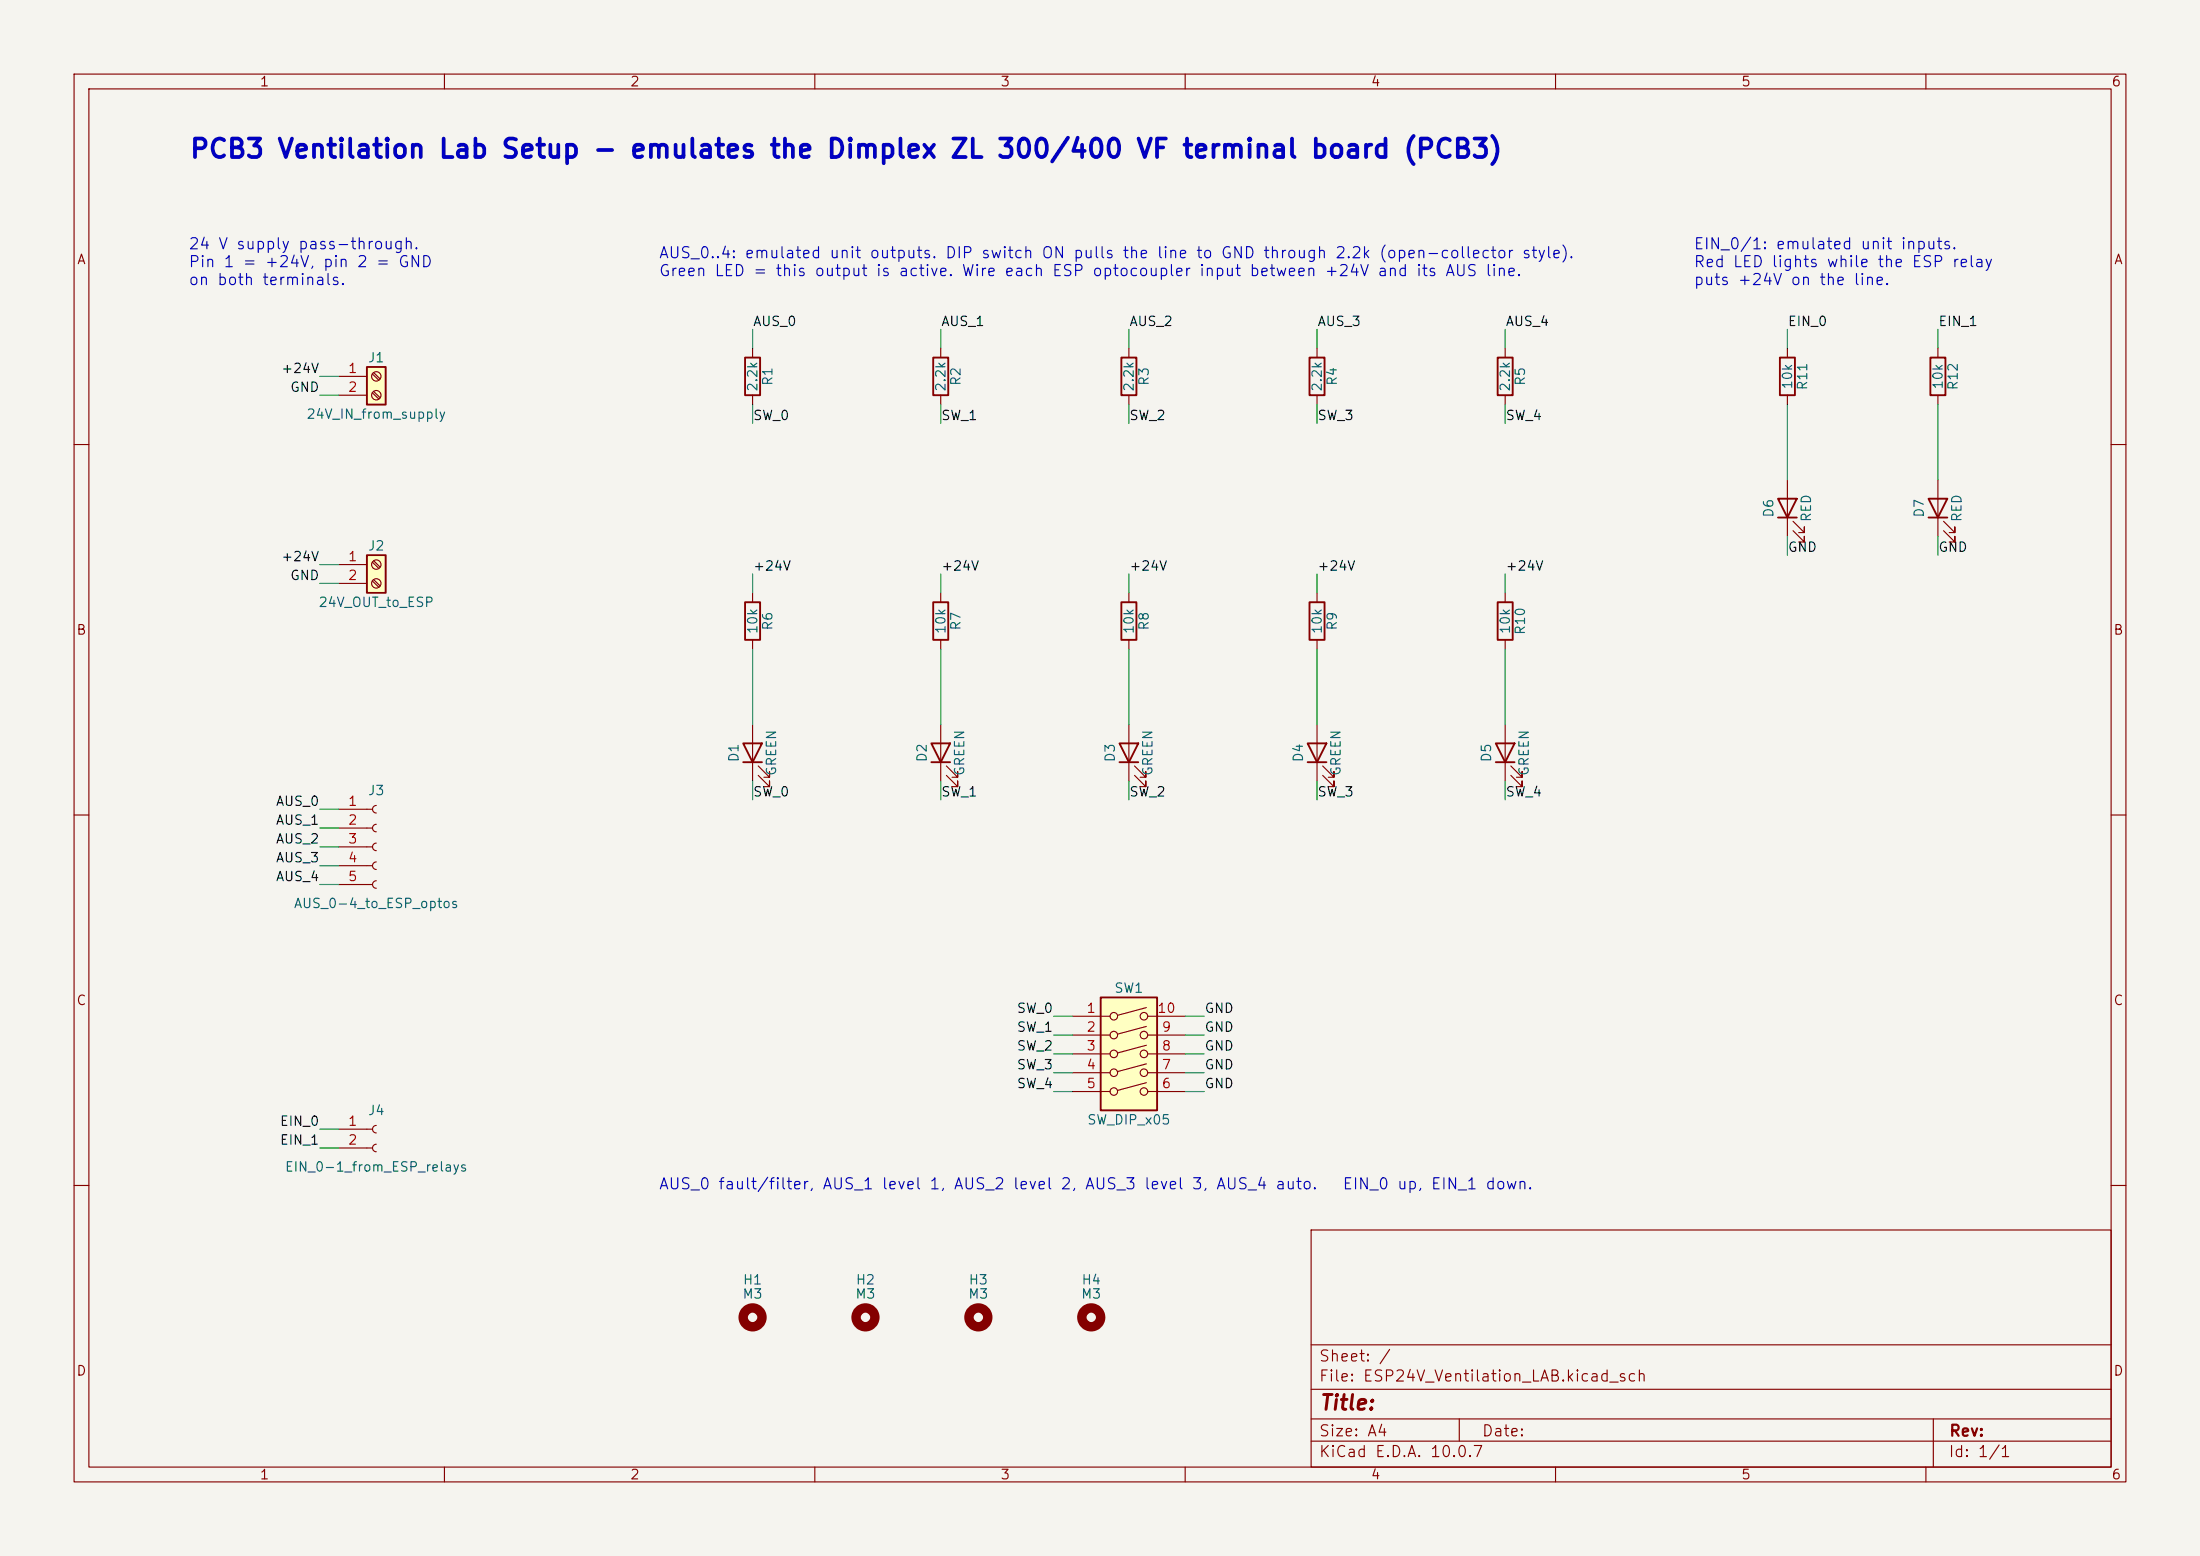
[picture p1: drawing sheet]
<svg xmlns="http://www.w3.org/2000/svg" width="297mm" height="210mm" viewBox="0 0 297 210" stroke-linecap="round" stroke-linejoin="round" font-family="sans-serif">
<path d="M0 0h297v210h-297z" fill="#f5f4ef" stroke="#f5f4ef" stroke-width=".14"/>
<g fill="none" stroke="#840000" stroke-width=".15">
<path d="M10 10h277v190h-277zM12 12h273v186h-273zM60 10v2M110 10v2M160 10v2M210 10v2M260 10v2M101.6 47v1.3M101.6 53.3v1.3M127 47v1.3M127 53.3v1.3M152.4 47v1.3"/>
<path d="M152.4 53.3v1.3M177.8 47v1.3M177.8 53.3v1.3M203.2 47v1.3M203.2 53.3v1.3M241.3 47v1.3M241.3 53.3v1.3M10 60h2M285 60h2M101.6 80v1.3M101.6 86.4v1.2M127 80v1.3"/>
<path d="M127 86.4v1.2M152.4 80v1.3M152.4 86.4v1.2M177.8 80v1.3M177.8 86.4v1.2M203.2 80v1.3M203.2 86.4v1.2M10 110h2M45.7 109.2h4.6M45.7 111.8h4.6M45.7 114.3h4.6M45.7 116.8h4.6"/>
<path d="M45.7 119.4h4.6M50.8 108.7a.51 .51 0 0 0-.5 .5 .51 .51 0 0 0 .5 .5M50.8 111.3a.51 .51 0 0 0-.5 .5 .51 .51 0 0 0 .5 .5M50.8 113.8a.51 .51 0 0 0-.5 .5 .51 .51 0 0 0 .5 .5M50.8 116.3a.51 .51 0 0 0-.5 .5 .51 .51 0 0 0 .5 .5M50.8 118.9a.51 .51 0 0 0-.5 .5 .51 .51 0 0 0 .5 .5M285 110h2M45.7 152.4h4.6M45.7 154.9h4.6M50.8 151.9a.51 .51 0 0 0-.5 .5 .51 .51 0 0 0 .5 .5M50.8 154.4a.51 .51 0 0 0-.5 .5 .51 .51 0 0 0 .5 .5M10 160h2"/>
<path d="M177 166h108v32h-108zM285 160h2M60 198v2M110 198v2M160 198v2M177 194.5h108M177 191.5h108M177 187.5h108M177 181.5h108M197 191.5v3M210 198v2M260 198v2"/>
<path d="M261 191.5v6.5"/>
</g>
<path d="M100.6 48.3h2v5h-2zM126 48.3h2v5h-2zM151.4 48.3h2v5h-2zM176.8 48.3h2v5h-2zM202.2 48.3h2v5h-2zM240.3 48.3h2v5h-2zM100.6 81.3h2v5.1h-2zM126 81.3h2v5.1h-2zM151.4 81.3h2v5.1h-2zM176.8 81.3h2v5.1h-2zM202.2 81.3h2v5.1h-2z" fill="none" stroke="#840000" stroke-width=".25"/>
<path d="M49.5 49.5h2.6v5.1h-2.6z" fill="#ffffc2"/>
<path d="M49.5 49.5h2.6v5.1h-2.6z" fill="none" stroke="#840000" stroke-width=".25"/>
<g fill="none" stroke="#840000" stroke-width=".15">
<path d="M45.7 50.8h3.8M45.7 53.3h3.8M50.3 50.5l.8 .8M50.3 53l.8 .8M50.4 50.3l.9 .8M50.4 52.8l.9 .9"/>
<circle cx="50.8" cy="53.3" r=".63"/>
<circle cx="50.8" cy="50.8" r=".63"/>
</g>
<path d="M49.5 74.9h2.6v5.1h-2.6z" fill="#ffffc2"/>
<path d="M49.5 74.9h2.6v5.1h-2.6z" fill="none" stroke="#840000" stroke-width=".25"/>
<g fill="none" stroke="#840000" stroke-width=".15">
<path d="M45.7 76.2h3.8M45.7 78.7h3.8M50.3 75.9l.8 .8M50.3 78.4l.8 .8M50.4 75.7l.9 .8M50.4 78.2l.9 .9"/>
<circle cx="50.8" cy="78.7" r=".63"/>
<circle cx="50.8" cy="76.2" r=".63"/>
</g>
<path d="M148.6 134.6h7.6v15.3h-7.6z" fill="#ffffc2"/>
<g fill="none" stroke="#840000" stroke-width=".15">
<path d="M261.6 47v1.3M261.6 53.3v1.3M241.3 64.8v7.6M242.1 71.6l1.5 1.6v-.8v.8h-.8M242.1 70.4l1.5 1.5v-.8v.8h-.8M261.6 64.8v7.6M262.4 71.6l1.5 1.6v-.8v.8h-.8M262.4 70.4l1.5 1.5v-.8v.8h-.8M101.6 97.8v7.6M127 97.8v7.6M152.4 97.8v7.6M177.8 97.8v7.6"/>
<path d="M203.2 97.8v7.6M102.4 104.6l1.5 1.6v-.8v.8h-.8M102.4 103.4l1.5 1.5v-.8v.8h-.8M127.8 104.6l1.5 1.6v-.8v.8h-.8M127.8 103.4l1.5 1.5v-.8v.8h-.8M153.2 104.6l1.5 1.6v-.8v.8h-.8M153.2 103.4l1.5 1.5v-.8v.8h-.8M178.6 104.6l1.5 1.6v-.8v.8h-.8M178.6 103.4l1.5 1.5v-.8v.8h-.8M204 104.6l1.5 1.6v-.8v.8h-.8M204 103.4l1.5 1.5v-.8v.8h-.8M144.8 137.2h5.1"/>
<path d="M144.8 139.7h5.1M154.8 136l-3.9 1M154.8 138.5l-3.9 1.1M154.9 137.2h5.1M154.9 139.7h5.1M144.8 142.2h5.1M144.8 144.8h5.1M144.8 147.3h5.1M154.8 141.1l-3.9 1M154.8 143.6l-3.9 1M154.8 146.1l-3.9 1.1M154.9 142.2h5.1"/>
<path d="M154.9 144.8h5.1M154.9 147.3h5.1"/>
<circle cx="150.4" cy="137.2" r=".51"/>
<circle cx="150.4" cy="139.7" r=".51"/>
<circle cx="154.4" cy="139.7" r=".51"/>
<circle cx="154.4" cy="137.2" r=".51"/>
<circle cx="150.4" cy="147.3" r=".51"/>
<circle cx="150.4" cy="144.8" r=".51"/>
<circle cx="150.4" cy="142.2" r=".51"/>
<circle cx="154.4" cy="147.3" r=".51"/>
<circle cx="154.4" cy="142.2" r=".51"/>
<circle cx="154.4" cy="144.8" r=".51"/>
</g>
<g fill="none" stroke="#840000" stroke-width=".25">
<path d="M260.6 48.3h2v5h-2zM240 67.3h2.6l-1.3 2.6zM240 69.9h2.6M260.3 67.3h2.6l-1.3 2.6zM260.3 69.9h2.6M100.3 100.3h2.6l-1.3 2.6zM100.3 102.9h2.6M125.7 100.3h2.6l-1.3 2.6zM125.7 102.9h2.6M151.1 100.3h2.6l-1.3 2.6zM151.1 102.9h2.6M176.5 100.3h2.6l-1.3 2.6z"/>
<path d="M176.5 102.9h2.6M201.9 100.3h2.6l-1.3 2.6zM201.9 102.9h2.6M148.6 134.6h7.6v15.3h-7.6z"/>
</g>
<g fill="none" stroke="#840000" stroke-width="1.3">
<circle cx="101.6" cy="177.8" r="1.27"/>
<circle cx="116.8" cy="177.8" r="1.27"/>
<circle cx="132.1" cy="177.8" r="1.27"/>
<circle cx="147.3" cy="177.8" r="1.27"/>
</g>
<g fill="none" stroke="#009600" stroke-width=".15">
<path d="M43.2 53.3h2.5M43.2 50.8h2.5M101.6 44.5v2.5M101.6 54.6v2.6M127 44.5v2.5M127 54.6v2.6M152.4 44.5v2.5M152.4 54.6v2.6M177.8 44.5v2.5M177.8 54.6v2.6M203.2 44.5v2.5M203.2 54.6v2.6"/>
<path d="M241.3 44.5v2.5M241.3 54.6v10.2M261.6 44.5v2.5M261.6 54.6v10.2M43.2 76.2h2.5M43.2 78.7h2.5M101.6 77.5v2.5M127 77.5v2.5M152.4 77.5v2.5M177.8 77.5v2.5M203.2 77.5v2.5M241.3 72.4v2.5"/>
<path d="M261.6 72.4v2.5M101.6 87.6v10.2M127 87.6v10.2M152.4 87.6v10.2M177.8 87.6v10.2M203.2 87.6v10.2M43.2 109.2h2.5M43.2 116.8h2.5M43.2 119.4h2.5M43.2 111.8h2.5M43.2 114.3h2.5M101.6 105.4v2.6"/>
<path d="M127 105.4v2.6M152.4 105.4v2.6M177.8 105.4v2.6M203.2 105.4v2.6M142.2 137.2h2.6M142.2 139.7h2.6M160 137.2h2.6M160 139.7h2.6M43.2 152.4h2.5M43.2 154.9h2.5M142.2 142.2h2.6M142.2 144.8h2.6"/>
<path d="M142.2 147.3h2.6M160 142.2h2.6M160 144.8h2.6M160 147.3h2.6"/>
</g>
<text font-size="2.5" fill="#0000c2" x="25.5" y="22">PCB3 Ventilation Lab Setup - emulates the Dimplex ZL 300/400 VF terminal board (PCB3)</text>
<text font-size="2" fill="#840000" x="178" y="190.8">Title:</text>
<g font-size="1.5" fill="#0000c2">
<text x="25.4" y="34">24 V supply pass-through.</text>
<text x="88.9" y="35.2">AUS_0..4: emulated unit outputs. DIP switch ON pulls the line to GND through 2.2k (open-collector style).</text>
<text x="228.6" y="34">EIN_0/1: emulated unit inputs.</text>
<text x="25.4" y="36.4">Pin 1 = +24V, pin 2 = GND</text>
<text x="25.4" y="38.9">on both terminals.</text>
<text x="88.9" y="37.7">Green LED = this output is active. Wire each ESP optocoupler input between +24V and its AUS line.</text>
<text x="228.6" y="36.4">Red LED lights while the ESP relay</text>
<text x="228.6" y="38.9">puts +24V on the line.</text>
<text x="88.9" y="160.9">AUS_0 fault/filter, AUS_1 level 1, AUS_2 level 2, AUS_3 level 3, AUS_4 auto.</text>
<text x="181.1" y="160.9">EIN_0 up, EIN_1 down.</text>
</g>
<g font-size="1.5" fill="#840000">
<text x="178" y="184.1">Sheet: /</text>
<text x="178" y="186.8">File: ESP24V_Ventilation_LAB.kicad_sch</text>
<text x="178" y="197">KiCad E.D.A. 10.0.7</text>
<text x="178" y="194.2">Size: A4</text>
<text x="200" y="194.2">Date:</text>
<text x="263" y="197">Id: 1/1</text>
<text x="263" y="194.2">Rev:</text>
</g>
<g font-size="1.3" fill="#840000">
<text x="35" y="12">1</text>
<text x="85" y="12">2</text>
<text x="135" y="12">3</text>
<text x="185" y="12">4</text>
<text x="235" y="12">5</text>
<text x="285" y="12">6</text>
<text x="10.3" y="36">A</text>
<text x="285.3" y="36">A</text>
<text x="10.2" y="86">B</text>
<text x="285.2" y="86">B</text>
<text x="10.2" y="136">C</text>
<text x="285.2" y="136">C</text>
<text x="10.2" y="186">D</text>
<text x="285.2" y="186">D</text>
<text x="35" y="200">1</text>
<text x="85" y="200">2</text>
<text x="135" y="200">3</text>
<text x="185" y="200">4</text>
<text x="235" y="200">5</text>
<text x="285" y="200">6</text>
</g>
<g font-size="1.3" fill="#0f0f0f">
<text x="101.6" y="44.3">AUS_0</text>
<text x="127" y="44.3">AUS_1</text>
<text x="152.4" y="44.3">AUS_2</text>
<text x="177.8" y="44.3">AUS_3</text>
<text x="203.2" y="44.3">AUS_4</text>
<text x="241.3" y="44.3">EIN_0</text>
<text x="261.6" y="44.3">EIN_1</text>
<text x="37.9" y="50.7">+24V</text>
<text x="39.1" y="53.2">GND</text>
<text x="101.6" y="57">SW_0</text>
<text x="127" y="57">SW_1</text>
<text x="152.4" y="57">SW_2</text>
<text x="177.8" y="57">SW_3</text>
<text x="203.2" y="57">SW_4</text>
<text x="37.9" y="76.1">+24V</text>
<text x="101.6" y="77.3">+24V</text>
<text x="127" y="77.3">+24V</text>
<text x="152.4" y="77.3">+24V</text>
<text x="177.8" y="77.3">+24V</text>
<text x="203.2" y="77.3">+24V</text>
<text x="241.3" y="74.8">GND</text>
<text x="261.6" y="74.8">GND</text>
<text x="39.1" y="78.6">GND</text>
<text x="101.6" y="107.8">SW_0</text>
<text x="127" y="107.8">SW_1</text>
<text x="152.4" y="107.8">SW_2</text>
<text x="177.8" y="107.8">SW_3</text>
<text x="203.2" y="107.8">SW_4</text>
<text x="37.1" y="111.6">AUS_1</text>
<text x="37.1" y="109.1">AUS_0</text>
<text x="37.1" y="116.7">AUS_3</text>
<text x="37.1" y="119.3">AUS_4</text>
<text x="37.1" y="114.2">AUS_2</text>
<text x="137.2" y="137">SW_0</text>
<text x="162.5" y="137">GND</text>
<text x="137.2" y="139.6">SW_1</text>
<text x="137.2" y="142.1">SW_2</text>
<text x="162.5" y="139.6">GND</text>
<text x="162.5" y="142.1">GND</text>
<text x="137.2" y="144.7">SW_3</text>
<text x="137.2" y="147.2">SW_4</text>
<text x="162.5" y="144.7">GND</text>
<text x="162.5" y="147.2">GND</text>
<text x="37.7" y="154.8">EIN_1</text>
<text x="37.7" y="152.3">EIN_0</text>
</g>
<g font-size="1.3" fill="#a90000">
<text x="46.9" y="50.7">1</text>
<text x="46.9" y="53.2">2</text>
<text x="46.9" y="76.1">1</text>
<text x="46.9" y="78.6">2</text>
<text x="46.9" y="109.1">1</text>
<text x="46.9" y="111.6">2</text>
<text x="46.9" y="114.2">3</text>
<text x="46.9" y="116.7">4</text>
<text x="46.9" y="119.2">5</text>
<text x="146.6" y="137">1</text>
<text x="156.1" y="137">10</text>
<text x="146.6" y="139.6">2</text>
<text x="146.6" y="142.1">3</text>
<text x="156.7" y="142.1">8</text>
<text x="156.7" y="139.6">9</text>
<text x="146.6" y="144.6">4</text>
<text x="146.6" y="147.2">5</text>
<text x="156.7" y="147.2">6</text>
<text x="156.7" y="144.6">7</text>
<text x="46.9" y="152.3">1</text>
<text x="46.9" y="154.8">2</text>
</g>
<g font-size="1.3" fill="#006464">
<text x="49.6" y="49.2">J1</text>
<text x="102.6" y="53" transform="rotate(-90 102.6 53)">2.2k</text>
<text x="104.6" y="52.2" transform="rotate(-90 104.6 52.2)">R1</text>
<text x="128" y="53" transform="rotate(-90 128 53)">2.2k</text>
<text x="130" y="52.2" transform="rotate(-90 130 52.2)">R2</text>
<text x="153.4" y="53" transform="rotate(-90 153.4 53)">2.2k</text>
<text x="155.4" y="52.2" transform="rotate(-90 155.4 52.2)">R3</text>
<text x="178.8" y="53" transform="rotate(-90 178.8 53)">2.2k</text>
<text x="180.8" y="52.2" transform="rotate(-90 180.8 52.2)">R4</text>
<text x="204.2" y="53" transform="rotate(-90 204.2 53)">2.2k</text>
<text x="206.2" y="52.2" transform="rotate(-90 206.2 52.2)">R5</text>
<text x="242.3" y="52.7" transform="rotate(-90 242.3 52.7)">10k</text>
<text x="244.3" y="52.8" transform="rotate(-90 244.3 52.8)">R11</text>
<text x="262.6" y="52.7" transform="rotate(-90 262.6 52.7)">10k</text>
<text x="264.6" y="52.8" transform="rotate(-90 264.6 52.8)">R12</text>
<text x="41.3" y="56.8">24V_IN_from_supply</text>
<text x="239.7" y="69.9" transform="rotate(-90 239.7 69.9)">D6</text>
<text x="244.8" y="70.6" transform="rotate(-90 244.8 70.6)">RED</text>
<text x="260" y="69.9" transform="rotate(-90 260 69.9)">D7</text>
<text x="265.1" y="70.6" transform="rotate(-90 265.1 70.6)">RED</text>
<text x="49.6" y="74.6">J2</text>
<text x="42.9" y="82.2">24V_OUT_to_ESP</text>
<text x="102.6" y="85.7" transform="rotate(-90 102.6 85.7)">10k</text>
<text x="104.6" y="85.2" transform="rotate(-90 104.6 85.2)">R6</text>
<text x="128" y="85.7" transform="rotate(-90 128 85.7)">10k</text>
<text x="130" y="85.2" transform="rotate(-90 130 85.2)">R7</text>
<text x="153.4" y="85.7" transform="rotate(-90 153.4 85.7)">10k</text>
<text x="155.4" y="85.2" transform="rotate(-90 155.4 85.2)">R8</text>
<text x="178.8" y="85.7" transform="rotate(-90 178.8 85.7)">10k</text>
<text x="180.8" y="85.2" transform="rotate(-90 180.8 85.2)">R9</text>
<text x="204.2" y="85.7" transform="rotate(-90 204.2 85.7)">10k</text>
<text x="206.2" y="85.8" transform="rotate(-90 206.2 85.8)">R10</text>
<text x="49.6" y="107.6">J3</text>
<text x="100" y="103" transform="rotate(-90 100 103)">D1</text>
<text x="105.1" y="104.8" transform="rotate(-90 105.1 104.8)">GREEN</text>
<text x="125.4" y="103" transform="rotate(-90 125.4 103)">D2</text>
<text x="130.5" y="104.8" transform="rotate(-90 130.5 104.8)">GREEN</text>
<text x="150.8" y="103" transform="rotate(-90 150.8 103)">D3</text>
<text x="155.9" y="104.8" transform="rotate(-90 155.9 104.8)">GREEN</text>
<text x="176.2" y="103" transform="rotate(-90 176.2 103)">D4</text>
<text x="181.3" y="104.8" transform="rotate(-90 181.3 104.8)">GREEN</text>
<text x="201.6" y="103" transform="rotate(-90 201.6 103)">D5</text>
<text x="206.7" y="104.8" transform="rotate(-90 206.7 104.8)">GREEN</text>
<text x="39.6" y="122.9">AUS_0-4_to_ESP_optos</text>
<text x="150.3" y="134.3">SW1</text>
<text x="49.6" y="150.8">J4</text>
<text x="146.7" y="152.1">SW_DIP_x05</text>
<text x="38.4" y="158.4">EIN_0-1_from_ESP_relays</text>
<text x="100.2" y="173.7">H1</text>
<text x="115.4" y="173.7">H2</text>
<text x="130.7" y="173.7">H3</text>
<text x="145.9" y="173.7">H4</text>
<text x="100.1" y="175.6">M3</text>
<text x="115.4" y="175.6">M3</text>
<text x="130.6" y="175.6">M3</text>
<text x="145.9" y="175.6">M3</text>
</g>
</svg>
